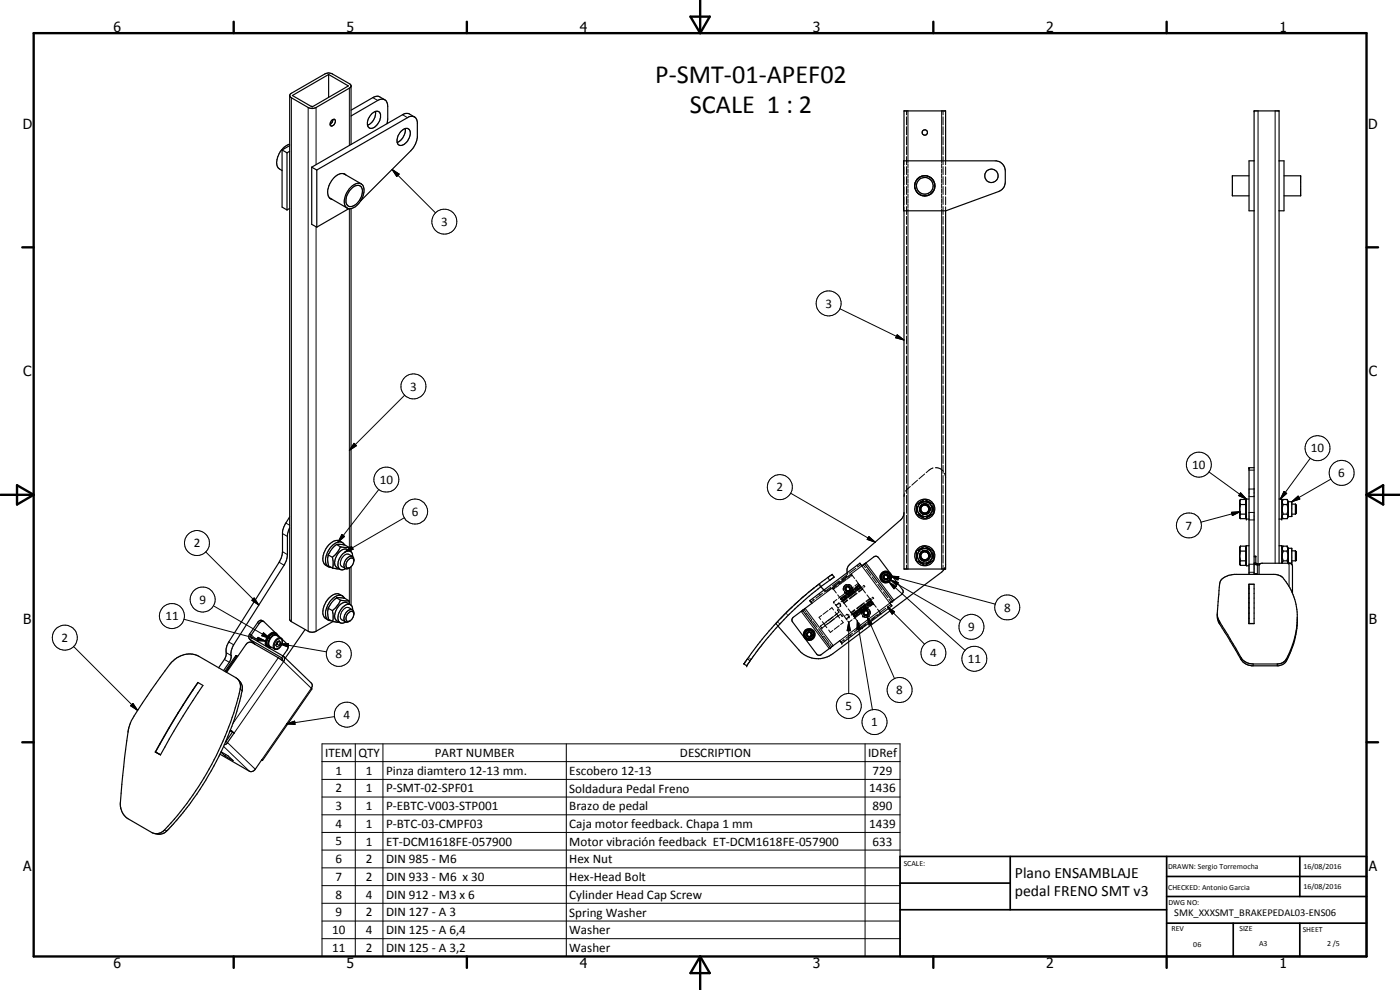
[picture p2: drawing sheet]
<svg xmlns="http://www.w3.org/2000/svg" width="420mm" height="297mm" viewBox="0 0 420 297" stroke-linecap="round" stroke-linejoin="round" font-family="sans-serif">
<g fill="none" stroke="#000" stroke-width=".35">
<path d="M87.7 28.7l10.9-6.3 6 3.4-10.9 6.3zM93.4 31.9l.4 .1M98.6 22.4v6.8M99.6 36.1l.3-.2a.69 .69 0 0 1 .8 .4 .69 .69 0 0 1-.3 .8l-.8 .7-.5-.2v-.8zM99.9 35.9l-.2 .8-.6 .6M105.4 25.9l-.3 .4-10.2 6a2.49 2.49 0 0 1-2.4 0l-5.3-3.1-.3-.5M111.7 34a1.38 1.38 0 0 1 1.4-.7 1.38 1.38 0 0 1 1.1 1 3.8 3.8 0 0 1-3 4.2 1.53 1.53 0 0 1-.9-2.1l.6-1.5zM112.7 33.4a4.1 4.1 0 0 1-2.4 4.2M115.5 29.9l-2-1-.9 .1-7.2 4.1M115.5 29.9l-.8-.2-1 .3-8.3 4.8M115.5 29.9a2.22 2.22 0 0 1 .9 2v3.8l-.3 1.4M120.3 39.4a1.54 1.54 0 0 1 2.7-.2 3.8 3.8 0 0 1-2.9 4.4 1.61 1.61 0 0 1-.8-2.5z"/>
<path d="M121.6 38.6a4.2 4.2 0 0 1-2.4 4.1M124.2 35l-1.6 .1-27.5 15.9M84.7 45l1.4 .8M84.7 45v17.1l1.4 .9M86.1 45.8v17.2M86.9 43.7l-2.2 1.3M86.9 45.4l-.8 .4M86.9 43.3a5.7 5.7 0 0 0-3.6 6.8l1.4 1.1M93.5 50.2l27.6-16 .7-.2a3 3 0 0 1 2.6 1.1l.6 .6 .3 .9v4.7a7.1 7.1 0 0 1-2 3.9l-15.1 15.1M93.5 50.2l1.6 .8M93.5 50.2v17.1l1.6 .9M95.1 51v17.2"/>
<path d="M98.9 59.4l5.3 3M103.1 52.1l5.3 3.1M103.8 52.5a2.62 2.62 0 0 0-3.7 1 5.4 5.4 0 0 0-1.4 5.6l.9 .7M104.8 56.6a2.94 2.94 0 0 1 3.6-1.4 3.2 3.2 0 0 1 .5 3.9 5.4 5.4 0 0 1-4.1 3.6 2.15 2.15 0 0 1-1.4-3.1l.6-1.8zM105.3 56.8a2.19 2.19 0 0 1 3.1-.8 4.5 4.5 0 0 1-3.6 6 2.41 2.41 0 0 1-.5-3.7zM105.4 43.3l-.1-17.8-5.5-3.3a2.22 2.22 0 0 0-2.4 0l-10.2 5.9-.3 .5v157.4l.5 .5 5.3 3 .8 .2 1.1-.2 5.3-3M271.2 48.3h27.9a3.1 3.1 0 0 1 2.6 3v3.4a2.99 2.99 0 0 1-1.9 2.7l-15.9 5.8h-12.7zM271.3 48.3v-15h12.5v15M276.6 52.9l1.3-.2 1.5 .7M276.6 52.9a3 3 0 0 0-2.1 3.1 3 3 0 0 0 2.5 2.8M276.6 52.9a3 3 0 0 0-2.1 3 3 3 0 0 0 2.5 2.8M277.1 52.8l-.5 .1"/>
<path d="M277.4 52.7a2.82 2.82 0 0 1 3 2.1M279.7 57.9l-1.1 .6-1.6 .2M279.7 53.6l.7 1.1M279.7 57.9l-1.4 .8-1.3 .1M280.4 56.8l-.7 1.1M280.4 54.8l.1 .4M280.4 54.7l.1 1.3-.1 .8M280.6 55.5l-.2 1.3M374.9 52.7h-5v6.1h5M376.4 48.3h-1.5v14.9h1.5M383.9 48.3h1.4v14.9h-1.4M385.3 52.7h5v6.1h-5"/>
<path d="M86.9 62.5l-.8 .5M104.7 62.6l-9.6 5.6M105.4 62.6v103M271.3 63.2v107.5h12.5v-107.5M86.9 158.4l-.6 1.7v6.3l-.6 2.4-15.6 24.7a5.3 5.3 0 0 0-.7 3.7l-.6 1.5-1.7 2.5M86.9 155.1l-1.4 2.2-.6 1.6-.1 6.6-.2 1.2-.6 1.6-15.3 24.3a5.7 5.7 0 0 0-.9 4l-.5 1.3-1.7 2.5M271.3 153.8l-.3 1.2-.7 1-15.3 13.3-.8 1.3v1.2M275 151.4l2.5-1.5 2.5 1.4 .1 2.8-1.6 1a1.43 1.43 0 0 1-2.2-.2l-1.2-.6zM372.1 150.8l.2 .6M372.1 153.2l.2 1.1M372.1 155.1l.2 .5M372.3 154.3h1.5"/>
<path d="M372.3 149.9l-.2 .3v5l.2 .4M372.3 151.4l-.2 1M372.3 154.3l-.2 .5M372.3 149.9l-.2 .5M372.3 149.9h1.5v5.7h-1.5M372.3 151.4h1.5M373.8 150.6h.2M373.8 154.9h.2M374.9 149.7h-.9v6h.9M376.4 140.3h-1.5v32M383.9 149.7h.8v6h-.8M384.7 155l.3 .6"/>
<path d="M385.1 154.3h1.2M385.1 149.9h1.2M385.1 151.4h1.2M385.1 155.6h1.2M385.1 154.3l-.3 .5 .3 .8M385.1 149.9l-.3 .6 .3 .9M385.1 151.4l-.3 1 .3 1.9M385.1 149.9l-.4 .6M386.3 154.3l.2 .5-.2 .8M386.3 149.9l.2 .6-.2 .9M386.3 151.4l.2 1-.2 1.9M386.3 149.9l.4 .6"/>
<path d="M386.7 150.5h1v4.5h-1M386.7 150.5v4.5M386.7 155l-.4 .6M387.7 151.3h1.1M387.7 154.3h1.1M388.8 151.3v3M388.8 151.3l.3 .3v2.4l-.3 .3M98.5 166.5l-.2 1.5 .3 1.8 1.2 .7M98.5 166.5l1.3 .7M99.8 167.2l.2 1.4-.2 1.9M99.8 170.5l2 .2M101 163.4a8.1 8.1 0 0 0-2.5 3.1"/>
<path d="M101 163.4l2.5 .1 1.2 .7M101 163.4l1.2 .7M101 179.4a8.1 8.1 0 0 0-2.5 3.1M101 179.4l2.5 .1 1.2 .7M101 179.4l1.2 .7M102.2 164.1l2.5 .1M102.2 164.1a8.1 8.1 0 0 1-2.4 3.1M102.6 170l1.1 .6M102.8 162.8a2.82 2.82 0 0 0-4.3 .9 4.6 4.6 0 0 0-1 5.7l1 .7M102.8 178.8a2.82 2.82 0 0 0-4.3 .9 4.6 4.6 0 0 0-1 5.7l1 .7M102.8 162.8a2.91 2.91 0 0 0-3.5 1.4 5.1 5.1 0 0 0-1.2 5.5l.7 .5 .6 .1M102.8 178.8a2.91 2.91 0 0 0-3.5 1.4 5.1 5.1 0 0 0-1.2 5.5l.7 .5 .6 .1"/>
<path d="M102.8 162.8l.6 .7M102.8 178.8l.6 .7M103.7 170.6l-.9 .4-.7-.1M104.7 166.3l1 .6M104.7 164.2l.2 1.1M105.2 165.4a2.56 2.56 0 0 0-3 1.6 2.73 2.73 0 0 0-.1 3.9M105.2 165.4l.5 .6 .1 1M105.2 165.4l-1-.5a2.73 2.73 0 0 0-3.2 2 2.55 2.55 0 0 0 .1 3.4l1 .5M105.4 170.1v11.5M105.7 166.9a2.48 2.48 0 0 0-2.1 3.7l.6 .1 .8-.4M105.7 166.9a2.31 2.31 0 0 1-.6 3.4M106.2 168a.8 .8 0 0 0-.7-.6 .8 .8 0 0 0-.8 .5 1.59 1.59 0 0 0-.3 2.6l.7-.2"/>
<path d="M246.4 176l.9 1M246.4 176l-2.7 2.1a99.1 99.1 0 0 0-13.9 14l-5.7 7.7-.8-.6M246.4 176l3.9-2.9-.5-.8-.5 .4a100.4 100.4 0 0 0-19.9 18.2l-6.1 8.3M259.5 169.2l8.4 11.2M265.5 172.5h.7l.4 .6-.4 .6-.7 .1-.4-.7zM267.2 173.4h.2M267.4 173.2v.2M267.4 173.2l-.2 .1M267.4 173.2a1.55 1.55 0 0 0-2-1.6 1.55 1.55 0 0 0-.7 2.5 1.55 1.55 0 0 0 2.6-.4l.1-.3M275 165.4l1.8-1.1a.79 .79 0 0 1 1.4 0l1.8 1 .1 2.8-2.5 1.5-2.5-1.3zM283.4 170.7l-.8 1-32.6 24.4a7.5 7.5 0 0 1-10.2-1l-6.3-7.3M372.1 164.8l.2 .6"/>
<path d="M372.1 167.2l.2 1.1M372.3 163.9l-.2 .4v4.9l.2 .4M372.3 163.9h1.5v5.7h-1.5l-.2-.5M372.3 168.3h1.5M372.3 165.4l-.2 1.1M372.3 168.3l-.2 .5M372.3 163.9l-.2 .6M372.3 165.4h1.5M373.8 164.6h.2M373.8 168.9h.2M374.8 175.3h1.6v11.8h-1.6zM374.8 176.1h.1"/>
<path d="M374.9 163.7h-.9v6.1h.9M376.4 166.9h.5l.1 2.2 1.1 .1M376.4 169l.5 .4 1 .1M376.5 172.3h.8M377.9 169.5v2.8M378.1 169.2l-.2 .3M383.9 169v-135.7h-7.5v139M383.9 163.7h.8v5.3M385 163.9h1.3M385 163.9l-.3 .6M385.1 168.3h1.2M385.1 165.4h1.2"/>
<path d="M385.1 163.9l-.3 .6 .3 .9M385.1 165.4l-.3 1.1 .3 1.8M385.1 168.3l-.3 .7M386.3 163.9l.2 .6-.2 .9M386.3 165.4l.2 1.1-.2 1.8M386.3 168.3l.2 .7M386.3 163.9l.4 .6M386.7 164.5h1v4.5h-9l-.6 .2M386.7 164.5v4.5M387.1 169l.7 .4 .1 .4v8.1M387.7 165.3h1.1M387.7 168.3h1.1"/>
<path d="M388.8 165.3v3M388.8 165.3l.3 .3v2.3l-.3 .4M51.5 198.7a6.9 6.9 0 0 1 8.1-1.8l11.7 6.8a3.2 3.2 0 0 1 .8 3 93.2 93.2 0 0 1-16 34.4l-2.8 3.5-4 4.4a3.2 3.2 0 0 1-3.7 .8l-7.2-4.1a5.3 5.3 0 0 1-2.3-5l1.3-13.2 1-8 .7-2.6a142.5 142.5 0 0 1 12.4-18.2zM71.3 197l-.5-.3-3.3 4.7M75 191.8l9.5 5.6 .3 .4-.1 .4M75 191.8l1.5 1.5M79.1 186.4l-.8-.3-.8 .5-2.7 3.9-.2 .5 .4 .8M79.1 186.4h-.6l-.7 .7-2.4 3.4-.1 .3 .1 .5 9.5 5.5M79.1 186.4l3.6 3.5M80.9 194.2l.2 .1M81.1 194.3h.5M81.1 194.3h-.6"/>
<path d="M82.7 189.9a2.94 2.94 0 0 0-2.8 2.9l.1 .9 .2 .4M82.7 189.9l.6 .7M82.8 190a1.81 1.81 0 0 0-2.6 1.1 2.65 2.65 0 0 0-.2 2.8M83.1 190.4a2 2 0 0 0-2.8 1.5 1.46 1.46 0 0 0 .6 2.3M83.1 190.4a2.64 2.64 0 0 0-2.4 3.7l.2 .1M83.1 190.4l.4 .5M83.2 190.4l1 1M83.2 193.3l-.4 .2M83.2 193.3l.7 .4M83.5 192.4l-.3 .9M83.6 192.4l.6 .3M84.2 192.7l-.3-.4-.8 .4-.3 .9 .3 .5 .8-.4"/>
<path d="M84.2 192.7l-.3 1M84.3 191.4l-1.3-.8a2.31 2.31 0 0 0-2.1 3.2l1.5 .9a1.94 1.94 0 0 0 2.2-1.5v-1.5M84.3 191.4l.3 .3M84.6 198.1l-9-5.3-.9-.1-.9 .7-5.8 8.3M84.6 191.7l1.7 1.7a1.39 1.39 0 0 1-.2 1.7l-1.2 1.7M84.9 196.8l.2 .1M85.1 196.9l8.3 8 .3 .6-.3 1 .2 .3-14.9 21.3M85.1 196.9l.3 1.1-.3 .5-.5-.4M91.6 188.9l-6 8.5M98.5 182.5l-.2 1.5 .3 1.8 1.2 .7M98.5 182.5l1.3 .7M99.8 183.2l.2 1.4-.2 1.9"/>
<path d="M99.8 186.5l2 .2M102.2 180.1l2.5 .1M102.2 180.1a8.1 8.1 0 0 1-2.4 3.1M104.7 182.3l1 .6M104.7 180.2l.2 1.1M105.2 181.4a2.56 2.56 0 0 0-3 1.6 2.73 2.73 0 0 0-.1 3.9l.7 .1 .9-.4-1.1-.6M105.2 181.4l.5 .6 .1 1M105.2 181.4l-1-.5a2.92 2.92 0 0 0-3.4 2.4 2.28 2.28 0 0 0 1.3 3.5M105.7 182.9a2.31 2.31 0 0 1-.6 3.4M105.7 182.9a2.48 2.48 0 0 0-2.1 3.7l.6 .1 .8-.4M106.2 184a.8 .8 0 0 0-.7-.6 .8 .8 0 0 0-.8 .5 1.59 1.59 0 0 0-.3 2.6l.7-.2M223.3 199.2h.1"/>
<path d="M240.8 183.1h.1M240.9 183.1l8.3 11.3M242.5 189.8l.7-.1 .4 .7-.4 .6h-.7l-.4-.6zM244.2 190.7h.2M244.3 190.5h.1M249.2 194.3v.1M267.6 181.8h.1M267.7 181.8l-15.1 11.2-.6-.8-2.8 2.1M267.8 180.4l-.8 .6 .6 .8M267.8 180.4h.1M267.9 180.4l2.8-2.1a.98 .98 0 0 0 .3-1.2l-7.4-9.8-.7-.4-.7 .2-3.6 2.7-.5-.8-15.1 11.2 .7 .8-5.6 4.2-.4 .6v.6l7.5 10 .6 .2h.5l2.9-2.2M365.3 184.7l.5 1.5 6.6 11.1a4.3 4.3 0 0 0 3.7 1.9h7.2a3.1 3.1 0 0 0 2.7-1.4 27.2 27.2 0 0 0 3.3-11"/>
<path d="M374.9 187.1h1.5M389.3 186a24.7 24.7 0 0 1-1.9 9.4 7.6 7.6 0 0 1-2.6 4l-1.1 .4-8.4-.1a3.9 3.9 0 0 1-2.9-1.8l-3.9-6.8a17.7 17.7 0 0 1-3-5.1l-.2-2.1 .7-8.8a2.5 2.5 0 0 1 1.6-2l1.1-.5 1.8-.3h12.1a4 4 0 0 1 3.3 2.2 18.6 18.6 0 0 1 3.4 12.4M59.4 204.8a260.9 260.9 0 0 0-12.7 20.8M59.4 204.8l1.5 .9a231.2 231.2 0 0 0-12.7 20.8M59.4 204.8l-8.8 13.7M69.1 219.2l.7 .5M69.1 219.1l1.2 .9M69.2 219.2l-.3 .4M69.8 219.7l.5 .3M69.8 219.7l-2.2 3M70.3 220l-2.2 3-.8 .5M71.4 203.8a3.5 3.5 0 0 1 1.1 4.3 89.4 89.4 0 0 1-22.6 41.4 3.2 3.2 0 0 1-3.5 .6"/>
<path d="M46.6 225.6l.2 .1-.1-.1M46.6 225.6l1.6 .9M46.7 225.6l1.5 .9M49.3 220.9l-2.7 4.7M66 226.3l9 5.2a1.42 1.42 0 0 0 1.6-.7l2-2.8 .1 .1M66.3 225.6l2.2 1.2 1.5 1.4-2.5-1.4M66.3 225.7l1.2 1.1M67.8 226.4l-.3 .4M78.5 228.1l.2 .1"/>
<circle cx="277.5" cy="39.8" r=".81"/>
<circle cx="277.5" cy="55.8" r="2.49"/>
<circle cx="297.5" cy="52.7" r="2.01"/>
<circle cx="277.5" cy="152.7" r="1.21"/>
<circle cx="277.5" cy="152.7" r="1.49"/>
<circle cx="277.5" cy="152.8" r="2.22"/>
<circle cx="277.6" cy="152.8" r="3"/>
<circle cx="265.9" cy="173.1" r="1.38"/>
<circle cx="265.9" cy="173.1" r="1.76"/>
<circle cx="277.5" cy="166.7" r="3"/>
<circle cx="277.5" cy="166.7" r="2.22"/>
<circle cx="277.5" cy="166.7" r="1.49"/>
<circle cx="277.5" cy="166.8" r="1.2"/>
<circle cx="242.9" cy="190.4" r="1.55"/>
<circle cx="242.9" cy="190.4" r="1.73"/>
<circle cx="242.9" cy="190.4" r="1.37"/>
</g>
<g fill="#000">
<circle cx="376.4" cy="33.3" r=".18"/>
<circle cx="372.1" cy="155.2" r=".18"/>
<circle cx="374" cy="155.7" r=".18"/>
<circle cx="374.9" cy="140.3" r=".18"/>
<circle cx="384.7" cy="155.7" r=".18"/>
<circle cx="386.7" cy="150.5" r=".18"/>
<circle cx="387.7" cy="150.5" r=".18"/>
<circle cx="249.8" cy="172.3" r=".18"/>
<circle cx="372.1" cy="164.3" r=".18"/>
<circle cx="372.3" cy="163.9" r=".18"/>
<circle cx="386.3" cy="163.9" r=".18"/>
<circle cx="386.7" cy="169" r=".18"/>
<circle cx="387.7" cy="169" r=".18"/>
<circle cx="388.8" cy="165.3" r=".18"/>
<circle cx="389.1" cy="167.9" r=".18"/>
<circle cx="224.1" cy="199.8" r=".18"/>
<circle cx="240.9" cy="183.1" r=".18"/>
<circle cx="249.2" cy="194.4" r=".18"/>
<circle cx="252.6" cy="193" r=".18"/>
<circle cx="267.9" cy="180.4" r=".18"/>
</g>
<g fill="none" stroke="#000" stroke-width=".3">
<path d="M87.4 29.3v157.2M92.5 32.3v157.1M94.9 32.3v17.1M104.8 26.5v17.1M111.9 29.3l1.5 .8M120.8 34.4l1.5 .9M272.1 33.3v1.2M272.1 35.1v2.4M272.1 38v2.4M272.5 33.3v15.6M282.6 33.3v15.6M283 33.3v1.2"/>
<path d="M283 35.1v2.4M283 38v2.4M377.6 33.3v135.9M382.7 33.3v135.7M117.7 50.8l2.1 1.4-.7 .8zM117.7 50.8l13 13.1M271.3 48.3v1.1M271.3 50v2.5M271.3 53v2.5M271.3 56v2.5M271.3 59.1v2.4M272.1 41v2.4"/>
<path d="M272.1 44v2.4M272.1 47v2.4M272.1 50v2.4M272.1 53v2.4M272.1 56v2.3M272.1 59v2.3M272.5 49.1v1.2M272.5 50.7v1.2M272.5 52.2v1.1M272.5 53.6v1.3M272.5 55.2v1.1M272.5 56.6v1.2"/>
<path d="M272.5 58.2v1.2M272.5 59.6v1.3M282.6 49.1v1.2M282.6 50.7v1.2M282.6 52.2v1.1M282.6 53.6v1.3M282.6 55.2v1.1M282.6 56.6v1.2M282.6 58.2v1.2M282.6 59.6v1.3M283 41v2.4M283 44v2.4"/>
<path d="M283 47v2.4M283 50v2.4M283 53v2.4M283 56v2.3M283 59v2.3M283.8 48.3v1.1M283.8 50v2.5M283.8 53v2.5M283.8 56v2.5M283.8 59.1v2.4M94.9 68v121.4M104.8 62.7v102.3"/>
<path d="M271.3 62.1v1.1M272.1 62v2.3M272.1 64.9v2.4M272.1 67.9v2.4M272.1 70.9v2.4M272.1 73.9v2.4M272.1 76.9v2.4M272.1 79.9v2.4M272.5 61.1v1.3M272.5 62.7v108M282.6 61.1v1.3M282.6 62.7v108"/>
<path d="M283 62v2.3M283 64.9v2.4M283 67.9v2.4M283 70.9v2.4M283 73.9v2.4M283 76.9v2.4M283 79.9v2.4M283.8 62.1v1.1M252 92.6l19.3 9.4M272.1 82.8v2.5M272.1 85.9v2.4M272.1 88.9v2.3"/>
<path d="M272.1 91.8v2.4M272.1 94.8v2.4M272.1 97.8v2.4M283 82.8v2.5M283 85.9v2.4M283 88.9v2.3M283 91.8v2.4M283 94.8v2.4M283 97.8v2.4M121.4 118.6l-16.6 16.5M269.3 100.5l2 1.5-2.5-.7zM272.1 100.8v2.4"/>
<path d="M272.1 103.8v2.4M272.1 106.8v2.4M272.1 109.8v2.4M272.1 112.8v2.3M272.1 115.7v2.5M272.1 118.7v2.5M283 100.8v2.4M283 103.8v2.4M283 106.8v2.4M283 109.8v2.4M283 112.8v2.3M283 115.7v2.5"/>
<path d="M283 118.7v2.5M106.2 133l.8 .7-2.2 1.4zM272.1 121.7v2.4M272.1 124.7v2.4M272.1 127.7v2.4M272.1 130.7v2.4M272.1 133.7v2.4M272.1 136.7v2.4M272.1 139.7v2.3M283 121.7v2.4M283 124.7v2.4M283 127.7v2.4"/>
<path d="M283 130.7v2.4M283 133.7v2.4M283 136.7v2.4M283 139.7v2.3M393.2 137.5l-9 12.2M85.8 156.9l1.1 .7M113.7 146.9l-12.2 15.7M121.3 155.4l-17.7 10.2M237.3 148l25.4 14.7M271.4 148.1l-.1 .9M272.1 142.7v2.3M272.1 145.7v2.3"/>
<path d="M272.1 148.6v2.4M272.1 151.6v2.4M272.1 154.6v2.4M272.1 157.6v2.4M273.2 146l-1.4 1.4M275.2 151.9l-.2 .9 .2 .9M275.4 144.1l-1.8 1.5M275.6 153.7l.7 .8 1 .4M275.7 154.4l1.4 .8M275.9 152.9l.3 .9 .8 .5M275.9 152.4v.5M276 152.9v.4"/>
<path d="M276 151.2l-.6 1.1v.9M276.1 152.3a1.48 1.48 0 0 0 1.2 1.9M276.3 152.4h.1M276.3 152.4a1.36 1.36 0 0 0 1 1.7M276.4 153.8l1 .6M276.4 153.1v.1M276.5 150.9h.1M276.5 151.9h.1M276.8 151.3l-.6 .5M276.8 151.3l-.7 .7-.1 .6M277.1 150.3l-1.5 .9M277.2 151.2l-.4 .1"/>
<path d="M277.3 151.6a1.18 1.18 0 0 0-.9 1.5M277.5 142.2l-1.7 1.5M277.8 151.6a1.21 1.21 0 0 1 .9 1.4M277.8 151.2h.1M277.9 150.3l.9 .2 .6 .6M277.9 151.2l-1.1 .1M277.9 151.2l.6 .2M277.9 151.2a1.53 1.53 0 0 1 1.1 2M278.5 153.5a1.19 1.19 0 0 1-1.9 .1M278.5 151.8h.1M278.5 150.8l-1-.2-1 .3M278.5 150.8h.1"/>
<path d="M278.5 151.8a1.34 1.34 0 0 0-2 .1M278.6 151.7a1.49 1.49 0 0 0-2.2 .1M278.7 153v.1M278.8 153.8l-.6 .4-.9 .1M278.8 152.3h.1M278.8 152.3v1.1l-.9 .7M279 151.1l.5 .7 .2 1.3M279 152.3a1.56 1.56 0 0 1-1.1 1.9M279 152.1a1.66 1.66 0 0 1-.9 2.2M279.5 154.3l-.7 .6-.8 .3M279.6 153.6l-.7 .8-1 .5M279.9 151.8l.2 .9-.2 .8"/>
<path d="M280 140.4l-2.1 1.4M280.7 140.3l1.1 .2 1.3 .9M283 142.7v2.3M283 145.7v2.3M283 148.6v2.4M283 151.6v2.4M283 154.6v2.4M283 157.6v2.4M283.5 142l.3 1.3M362.8 141.6l11.2 8.1M369.6 153.7l2.5-.2-2.2 1.2zM372.1 153.5l-11.7 3.2"/>
<path d="M372.3 147.9l1.7 1.8-2.2-1zM374.9 156h1.5M374.9 153.8h1.5M374.9 149h1.5M374.9 146.7h1.5M374.9 141.1h1.5M385.3 147.4l.9 .6-2 1.7zM387.7 150.5l1.9-1.7 .5 .9zM399.4 143.8l-11.7 6.7M61.8 165.6l15.9 15.9M76.3 179.4l1.4 2.1-2.1-1.4zM83.8 168.7l1.4 .9"/>
<path d="M84.8 165.5l1.5 .9M84.8 160.1l1.5 .9M102.6 160.4l.8 .6-1.9 1.6zM103.6 165.6l1.9-1.6 .5 .8zM104.7 166.3a2.36 2.36 0 0 0-2.6 2.6l.1 .6 .4 .5M104.8 170.4v10.6M242.1 178.2l-1.8 1.5M243.9 179.6l.1 .1M244 179.9l.2 .1M244.3 176.4l-1.8 1.4M244.4 179.9l-1 .7M245.7 175.3l.2 .3"/>
<path d="M245.7 175.3l-.9 .7M245.9 178.1v.2M245.9 175.1l.2 .3M246.1 175.8l.2 .3M246.1 178.4l.1 .1M246.2 175.8l.2 .2M246.3 175.7l.2 .2M246.8 178l-2 1.5M247.3 177l.2 .1M247.6 177.2l.4 .2M248.4 173.3l.6 .8M249.4 176.1l-2.1 1.5"/>
<path d="M249.5 176.4l-1.3 1M249.8 176.4h.1M250.1 176.7h.1M250.1 176.7v.1M250.1 176.8l.9 1.1M250.6 176.4l-.5 .4M251.1 175.8l-1.1 .7-.2-.1M251.2 179.9l-1.1 .7M251.4 178.5l.9 1.1M251.7 175.6l-.9 .7M251.9 174.2l-2.1 1.6M252.1 174.4l-2.1 1.7"/>
<path d="M252.3 179.6h.1M252.3 179.6l.1 .1M252.7 179.3l-.4 .3M252.8 174.8l-.9 .6M252.8 179.5l-.4 .2M252.9 179.6l-.4 .3M253 179.6l-.5 .4-.1-.3M253.1 179.8l-.5 .3M253.2 180l-.4 .3M253.3 176.9v.1M253.4 178.7l-1.1 .9M253.4 177.2l.4 .6 .5 .1"/>
<path d="M253.4 177.6h.1M253.4 177.6l.8 .5 .8-.2M253.5 178.9l-1.1 .8M253.6 175.8l-.3 1.1M253.6 178l-2 1.5M253.7 177a.78 .78 0 0 1 .5-1 .78 .78 0 0 1 1 .5 .78 .78 0 0 1-.6 1M253.7 177l.2 .3M253.7 176.4h.1M253.7 177l.4 .3M253.8 176.1h.1M253.8 176.5v.4M253.8 178.5l-.9 .6"/>
<path d="M253.9 176.5v.5M253.9 177.9h.1M253.9 173.7l-2.2 1.6M253.9 179.5l-1.1 .8M253.9 177l.4 .3h.5l.1-.2M253.9 177.4l.4 .1M253.9 173.9l-.8 .7M253.9 177l.8 .2M253.9 177.1l.2 .2M253.9 178.6l-.8 .6M254 172.8h.1M254 172.8l-1.4 1.2"/>
<path d="M254 178.7l-.9 .7M254.1 177.3h.2M254.1 176.2l-.2 .3M254.1 179.7l-1.2 .8M254.1 177.3l.2 .1M254.1 178.8l-.9 .7M254.2 175.3h.1M254.2 175.3a1.37 1.37 0 0 0-1.1 1.9M254.2 178.9l-.9 .7M254.2 175.9l-.4 .2M254.2 177.7l-.3 .2M254.2 171.8v.5"/>
<path d="M254.3 177.4h.4M254.3 172.4l-1.9 1.5M254.3 175.9l.7 .2M254.3 179.1l-.9 .7M254.3 176.1l-.4 .2M254.4 175.9a.76 .76 0 0 0-.8 1.1M254.5 179.3l-.9 .7M254.5 176.1l.4 .2M254.6 175.9l.3 .1M254.6 176.1h.1M254.6 176.1l-.5 .1M254.7 175.3h.1"/>
<path d="M254.7 175.3a1.42 1.42 0 0 1 1.1 1.8M254.8 176.2l.2 .3M254.9 177l-.2 .3M254.9 177.1l.3-.2-.5 .5M255 177l-.6 .5M255 177.6l-.9 .7M255 177.9h.1M255 176.5l-.1 .5M255 176.1h.1M255 175.6h-1.2M255 177.8l-.3 .3M255 177.8v.1"/>
<path d="M255 176.4l.2 .3-.2 .3M255 177.7l-.8 .7M255.1 173.1l-.9 .7M255.1 177.8h-.1M255.2 177.9l-.9 .7M255.2 176.4l.1 .2a.83 .83 0 0 1-.4 .8 .83 .83 0 0 1-1-.1M255.2 178l-.9 .6M255.3 175.8l.4 .8M255.3 177.5l-.7 .4M255.3 177.6v.1M255.3 178.1l-.8 .7M255.4 172.2l.2 .1"/>
<path d="M255.5 177.6h.1M255.5 178.3l-1 .6M255.5 177.6l-.5 .3M255.5 177.6h-.2M255.6 177.2l-.3 .3M255.6 178.4l-.9 .7M255.6 172.4l-1.1 .8M255.6 172.5h.1M255.6 172.5l.1 .1M255.7 176.6l-.1 .3M255.7 176.6l-.3 .1M255.7 177.3l-.4 .2"/>
<path d="M255.7 172.6l.8 1M255.7 172.6l-.4 .3M255.7 176.5v.1M255.7 176.5h.1M255.8 176.5h.1M256.1 176.1l-2 1.6M256.1 176.8l-.9 .7M256.1 176.7l-2.2 1.6M256.2 176.9l-.9 .7M256.3 177l-.9 .7M256.3 176.8l-2.2 1.7M256.3 177.1l-.9 .7"/>
<path d="M256.4 177.3l-.8 .6M256.7 177.4l-4.3 3.2M256.7 177.6l-.9 .7M256.9 170.5l-2.1 1.5M256.9 174l.7 1M256.9 177.6l-2.3 1.6M257.1 177.9l-2.2 1.7M257.2 178.1l-2.2 1.6M257.2 175.9l-.9 .7M257.2 169.6l.1 .1M257.3 176.1l-.9 .6M257.4 176.8l1-.7-1.2 .9"/>
<path d="M257.4 176.2l-.9 .7M257.5 169.8v.2M257.5 176.3l-.9 .7M257.5 175.9l.5-.3-1.1 .8M257.6 175h.1M257.6 175l.1 .2M257.6 175l-1 .8M257.6 176.4l-.9 .7M257.7 176.6l-2.8 2.1M257.8 175.3l.1 .1M257.8 175.4l-1.1 .8M257.8 176.7l-.9 .7"/>
<path d="M257.9 175.4l.3 .5M257.9 175.4l-.4 .4M258.1 175.7l-.5 .3M258.1 175.8l-.4 .3M258.2 175.9l-.4 .4M258.3 169.4l-1 .7M258.3 176.1l-.4 .3M258.5 176.3l.3 .4M258.5 176.3l-.4 .3M258.5 176.3l-1.1 .9M258.8 176.1l-.3 .2M258.8 176.7l.1 .1"/>
<path d="M258.8 176.7l-1.1 .8M258.9 176.8l.8 1.1M258.9 176.8l-1.1 .8M259 169.5l.7 .8M259 176.4l-.3 .2M259.4 175.8l-.4 .1M259.4 175.9l-.1 .3M259.9 168.9l8.4 11.2M260 170.8l1.4 1.8M260.2 178.5l.8 1.1M260.8 161l1.9 1.7-2.4-.9zM261 179.6l-1.1 .8"/>
<path d="M261 179.6h.1M261.1 179.7h.1M261.1 179.7l.3 .4M261.1 179.7l-1.1 .9M261.4 179.6l-.3 .2M261.7 179.9l-.3 .2M261.7 173.1l1.4 1.8M262 179.3l-.3 .1M262.1 179.4l-.2 .3M263.4 175.3l1.3 1.8M265.1 172.9a.8 .8 0 0 0 .4 .8 .8 .8 0 0 0 .9 0M265.1 177.5l1.3 1.8"/>
<path d="M265.1 173.5l.3 .3M265.1 172.9h.1M265.2 172.6h.1M265.2 172.6a.8 .8 0 0 1 1.1-.2 .8 .8 0 0 1 .3 1M265.5 172.6l-.3 .4 .3 .6M265.5 173.6h.7M265.5 172.6l-.3 .5 .3 .6M265.8 172.3h.1M265.8 172.3a.81 .81 0 0 0-.8 .8 .81 .81 0 0 0 .7 .8M266 172.6h.1M266 172.6h-.5M266.2 172.6l.2 .7"/>
<path d="M266.2 173.6l-.5 .1M266.3 172.4l.4 .6M266.3 172.6l-.6-.2-.6 .5M266.4 173.7l-.4 .2M266.4 173.8l-.6 .2M266.4 172.6h.1M266.4 173.3l-.2 .3M266.5 173.1h.1M266.5 173.1l-.1 .2M266.6 173.4l-.2 .3M266.6 172.8v.1M266.6 173.4l-.1 .2"/>
<path d="M266.6 173.4h.1M266.6 173.4h.3M266.6 173.4l-.2 .4M266.7 173v.3M266.7 173.2h.2M266.7 173h.2M266.7 173.3h.2M266.8 174.6l2.2 1.3-.7 .8zM266.8 179.8l.7 .9M266.9 174.7h.1M267 173.4h.2M267 173.3h.2"/>
<path d="M267.2 174l2.4 .8-.5 .9zM267.2 173.2h.2M267.2 173h.2M267.2 174l.2 .1M267.2 174l.1 .2M267.2 172.8l2.5 .2-.2 1zM267.2 175.2l1.1 1.5 .7-.8h-.2M267.2 172.8l31.5 8.5M267.7 175.5l21.9 19.7M267.8 174.2l1.8 .6-.4 .6M268.3 174.7l20 11.5M269.1 175.7h.1"/>
<path d="M269.1 175.6v.1M272.1 160.6v2.4M272.1 163.6v2.4M272.1 166.5v2.5M272.1 169.5v1.2M275.2 165.9l-.2 .9 .2 .8M275.6 167.7l1 1 .7 .2M275.7 168.4l.6 .6 .8 .2M275.9 166.4l.1 .9M276 167.2l.2 .6 .8 .5M276 165.2l-.6 1.1v.9M276.1 166.3a1.45 1.45 0 0 0 1.2 1.9"/>
<path d="M276.3 166.4h.1M276.3 166.4a1.36 1.36 0 0 0 1 1.7M276.4 167.9l.6 .4M276.4 167.1v.1M276.5 165.9h.1M276.5 165.5l-.3 .3M276.5 165.5l-.5 1M277 168.3l.4 .1M277.1 165.2l-.6 .3M277.1 165.2l1.2 .1M277.1 165.2h.1M277.1 164.3l-1.5 .9"/>
<path d="M277.3 165.6a1.18 1.18 0 0 0-.9 1.5M277.8 165.5a1.26 1.26 0 0 1 .9 1.6M277.8 165.2l.4 .1M277.9 164.3l.9 .2 .6 .6M278.2 165.3a1.54 1.54 0 0 1 .8 1.9M278.3 165.3l.3 .2M278.5 167.6l-.9 .4-1-.4M278.5 164.8h.1M278.5 165.8h.1M278.5 164.8l-1-.2-1 .3M278.5 165.8l-.4-.3-.9-.1-.7 .5M278.6 165.7a1.44 1.44 0 0 0-2.2 .1"/>
<path d="M278.8 167.8l-.9 .5h-.9M278.8 166.3h.1M278.8 166.3a1.32 1.32 0 0 1-.9 1.8M279 165.1l.6 1.1 .1 .9M279 166.2a1.53 1.53 0 0 1-1.1 2M279 166.1a1.63 1.63 0 0 1-.9 2.2M279.5 168.3l-.7 .6-.8 .3M279.6 167.6l-.7 .8-1 .5M279.9 165.9l.2 .8-.2 .9M283 160.6v2.4M283 163.6v2.4M283 166.5v2.5"/>
<path d="M283 169.5v1.2M283.6 170.3l-.2 .4M283.8 169.2l-.1 .6M374.9 169.3h1.5M374.9 171.7h1.5M374.9 175.3h1.5M376.4 167.1h.5M376.4 168.9h.5M376.9 172.2v.1M377.3 169.2v3.1M386.9 169v6.9M22.1 194l19.2 19.1"/>
<path d="M55.2 185.8l24.5 6.6M64.1 181.8l16.9 9.8M67.3 197.9l1.5 .8M67.9 195.8l1.5 .9M68.7 192.6l1.4 .9M71.1 196.8l-3.3 4.8M74.9 190.2l2.6 2.3M75.5 191.4l-.4 .5 1.5 1.5M77.3 186.8l.5 .3M77.4 191.2l2.3 1.2-2.5-.2zM79.1 189.9l1.9 1.7-2.4-.8zM83 192.2a.89 .89 0 0 1 1.2-.6 .89 .89 0 0 1 .5 1.2 1.71 1.71 0 0 1-2.2 1.8 2.05 2.05 0 0 1 .5-2.4z"/>
<path d="M83.5 197.4l-13.6 19.7M84 193.2l2.6-.1-.2 1zM84 193.2l14 2.4M84.3 191.4a2.26 2.26 0 0 0-2.2 3.1l.3 .2M84.9 196.8l-.4 .6 .2 .1M104.7 182.3a2.36 2.36 0 0 0-2.6 2.6l.1 .6 .4 .5M224.3 197.7l.8 .6M224.6 197.3l.3 .2M225.1 197.7l.3 .2M233.3 186.6l.3 .2M233.5 187.7l-.3-.1 .3 .2M233.6 186.2l-.8 .9 .2 .2-.2-.2"/>
<path d="M233.8 187l.2 .2M235.7 184.1l-1.7 1.7M235.8 183.9l.2 .3M236.3 184.4l.2 .3M237.7 182.1l-1.7 1.6M239.9 180.1l-1.7 1.6M240.4 183.4l8.5 11.2M241.2 182.8l.7 .9M241.6 182.5l8.5 11.2M241.9 184.2l-.1 .1M242.1 190.7l.2 .3M242.1 190.2v.5"/>
<path d="M242.1 190.2h.1M242.1 184l-.1 .1M242.3 189.9h.1M242.3 190.6l.2 .3M242.3 190.2v.4M242.3 184.2l1.3 1.8M242.3 191l.4 .2M242.3 191.1h.1M242.5 190.9l.4 .1M242.8 189.5a.85 .85 0 0 0-.8 .6 .85 .85 0 0 0 .3 1M243 189.8h-.4l-.3 .4M243 191.1h.2"/>
<path d="M243.2 189.9l.3 .5-.1 .3M243.2 191.2h-.3M243.2 189.7l-.6-.1-.3 .3M243.2 189.7l.5 .6M243.3 189.7h.1M243.4 190.8l-.5 .2-.4-.1M243.4 189.8h.1M243.4 186.2l-.2 .2M243.4 190.5v.3M243.5 190.1h.1M243.5 190.8l-.3 .3M243.5 190.1a.74 .74 0 0 0-.7-.5 .74 .74 0 0 0-.7 .6"/>
<path d="M243.6 190.6a.75 .75 0 0 1-.7 .5 .75 .75 0 0 1-.8-.5M243.6 190.1l.1 .3M243.7 186.1h-.2M243.7 181l14.9-11.2 8.4 11.2-15 11.2M243.7 190.4l-.2 .4M243.7 190.6v.1M243.7 190.7h.1M243.7 190.7l-.2 .2M243.7 190.3v.2M243.7 190.5h.1M243.7 190.4h.2M243.7 190.3h.2"/>
<path d="M243.7 190.5h.2M243.9 186.4l1.4 1.8M244 190.7h.2M244 190.5h.3M244.2 190.4h.2M244.2 190.3h.2M245.6 188.6l1.4 1.9M246.5 188.3l.2 .2M246.6 184.7l-.8 .5 .5 .6M246.7 188.5h.1M246.8 186.5l.5 .7M247 191.1h-.2"/>
<path d="M247.1 190.9l.2-.1 1.4 1.9M247.3 187.2l.1 .1M247.3 187l-1.1 .9 .2 .2M247.5 187.5l.1 .2M247.6 187.7l.5 .6M247.8 187.6l-1.1 .9M248.1 186.6l-.8 .6M248.4 187.1l-.8 .6M248.5 193l-.1 .1M248.5 183.2l-1.5 1.2M248.7 189l.5 .7 .8-.6M248.7 192.8l-.1 .1"/>
<path d="M248.9 182.9l.8-.6 .4 .7M249 193.1l.6 1M250 185.2l-1.6 1.1M250.1 180.6h.1M250.1 185l-2.2 1.6M250.1 180.6l.3 .4M250.3 185.6l-1.5 1.2M250.6 185.5l-2.2 1.7M250.6 183.6l.5 .7M250.6 181.3l.3 .4M250.9 181.7l.6 .8M251.1 184.3l-.8 .5"/>
<path d="M251.1 184.3l.1 .1M251.2 181.4l-.3 .2M251.3 183h.1M251.4 184.6l.1 .2M251.4 183l.4 .7-1.1 .8M251.5 184.8l-.8 .5M251.5 184.8l.5 .7M251.5 182.9l-.2 .1M251.7 181l.2 .3M251.7 181l.2 .1M251.7 181l-.3 .2M251.7 182.8h-.1"/>
<path d="M251.8 182.2l-.3 .2M251.8 182.9l1.3 1.6M251.9 187.7l-1.6 1.1M251.9 180.9l-1 .8M252 181.1l.3 .3M252.1 181.6l.2 .2M252.3 181.7l-.3 .3M252.5 186.1l.6 .7-.8 .6M252.9 184.8l-.2 .1-.4-.6-1.1 .8M253.1 192l.2 .2M253.1 184.6l-.1 .1M253.2 180.8l.1 .2"/>
<path d="M253.3 184.9l.6 .8M253.3 180.1l-.4 .3 .3 .4M253.3 181l.9 1.1M253.4 192.3v.1M253.4 191.9l-1 .8M253.6 184.7l-.2 .2M253.9 185.7l.3 .4M254.2 184.3l.2 .3M254.2 184.3l.2 .1M254.2 184.3l-.3 .2M254.3 185.5l-.3 .3M254.3 180l-1.1 .8"/>
<path d="M254.4 180.1l-1.1 .9M254.5 186.4l.2 .3M254.5 184.4l.3 .4M254.5 182.7l.9 1.1M254.6 184.9l.2 .3M254.7 186.7l.5 2.5h-1zM254.7 186.7h.1M254.7 186.7v21.4M254.8 185.2h.1M254.8 185v.2M254.8 185.2l-.3 .1M254.9 185l-1 .7"/>
<path d="M255.2 190.5l.1 .2M255.3 190.8l.2 .1M255.4 183.8h.1M255.5 183.9l.3 .5 .4-.4M255.5 183.9h.1M255.7 186l-1 .7M255.9 190l-2 1.5M256.1 184.7l.4-.4-.4 .4M256.1 184.8l.2 .2M256.3 185l.1 .2M256.4 184.1l-.5 .4M256.4 185.2l.9 1.1"/>
<path d="M256.5 182.9l-1.1 .9M256.6 183.1l-1.1 .8M256.6 184.5l-.4 .3M256.7 184.6l-.5 .3M256.9 183.4l-1.2 .9M256.9 184.9l-.5 .3M257 183.6l-1.1 .8M257.3 186.3l.9 2.4-1 .2zM257.3 186.3l4.5 26.6M257.4 183.1l-.9 .7M257.4 183l-2 1.6M257.4 184.1l-1.1 .9"/>
<path d="M257.5 183.3l-.9 .7M257.6 184.4l-1.2 .8M257.6 183.5l-.9 .6M257.6 183.5l-.9 .7M257.7 186.9l.9 1.2M257.8 183.7l-.9 .6M257.8 183.8l-.9 .6M258 184l-.9 .7M258.2 184.1l-2 1.5M258.3 188.1l-1.9 1.5M258.5 183.8h.1M258.5 182.3l-.9 .7"/>
<path d="M258.6 182.5l-.9 .6M258.6 183.8h.1M258.6 188.1h.1M258.6 184.1h.1M258.7 182.6l-.9 .7M258.8 182.7l-.9 .6M258.8 184.4l.4 .6 .5 .1M258.8 183h.1M258.8 183l-.3 .5v.8M258.9 188.4h.1M258.9 184.8h.1M258.9 182.8l-.9 .7"/>
<path d="M258.9 182.9l-.9 .7M259 183l-.4 .6v.5M259 184v.1M259 182.9l-.2 .1M259 183.9l.5 .8M259.1 183.6l-.1 .3M259.1 183.6v.1M259.2 184.1l.3 .4M259.2 183.2l-.9 .7M259.2 183.3l-.6 .5M259.2 183.9l.2 .4 .5 .2M259.2 183.3v.1"/>
<path d="M259.2 183.7v.2M259.2 183.3l.6-.2 .6 .2M259.2 183.7v.4M259.3 182.7h.1M259.3 180.8l-2.2 1.7M259.4 183.5l-.2 .2M259.4 184.6l.1 .1M259.4 184.3l.1 .2M259.4 181l-2.2 1.7M259.5 184.7h.2M259.5 184.5l.2 .1M259.5 184.5h.2"/>
<path d="M259.5 182.5h.1M259.5 182.5l-.7 .5M259.6 181.5l-.9 .7M259.7 183.3l-.5 .6M259.7 183.3h.3M259.7 181.3l-2.3 1.7M259.7 183.3l-.3 .2M259.7 181.7l-.8 .6M259.8 187.4l-1.1 .8 .2 .2M259.8 181.5l-2.2 1.7M259.9 184.5l.4-.3zM259.9 181.2l-2 1.5"/>
<path d="M259.9 181.8l-.9 .7 .9-.6M259.9 183.1l-.5 .2-.3 .3M260 183.3l.3 .2M260 182l-.9 .7M260 184.6l-.1 .1M260 182.1l-.8 .7 .1-.1M260 182.7l-.5 .4M260.1 182.7l-.9 .1M260.1 182.7l.3 .1M260.1 182.5h.1M260.1 183.2l.5 .4M260.1 182.5a1.36 1.36 0 0 1 1 1.8"/>
<path d="M260.1 182.6h.1M260.2 182.5h.1M260.2 183.4l.2 .3M260.2 182.5l-.2 .2M260.3 185l1.4 2.1-.9 .4zM260.3 182.1l-2.3 1.7M260.3 185l-.3 .1M260.3 182.4l-.9 .6M260.3 185l8.2 18.6M260.3 183.2a.87 .87 0 0 0-.9 0 .87 .87 0 0 0-.4 .8M260.4 182.2l-2.3 1.7M260.4 184.1l-.2 .4h-.2"/>
<path d="M260.4 183.7v.4M260.5 183.9l-.1 .2M260.6 183.6h.1M260.6 184.1l-.6 .5M260.6 183.6v.1M260.6 184.1l-.6 .6M260.6 183.6l.1 .2M260.6 183.7a.79 .79 0 0 1-.6 1l-.3-.1M260.6 183.9v.2M260.7 182.3l-2 1.5M260.7 183l.4 1.1M260.7 180.6l-.9 .7"/>
<path d="M260.8 186.3l-1.9 1.4M260.8 180.8l-.8 .7M260.9 184.8h.1M260.9 184.8a1.38 1.38 0 0 1-2 0M260.9 184.4l-.6 .6M261 181l-.9 .7M261.1 184.1h.1M261.1 181.1l-.9 .7M261.2 181.2l-.9 .7M261.4 180.1l-1.1 .8M261.4 180.1l-1 .7M261.4 180.1l-.5 .4"/>
<path d="M261.4 181.5l-.9 .7M261.5 180.3l-.4 .3M261.5 180.3l-1.1 .8M261.7 180.5l-.5 .3M261.7 180.6l.4 .4M261.8 180.6l-.5 .4M261.8 180.7l-.4 .4M261.9 180.8l-1.1 .9M262.1 181v.1M262.1 181l-1.2 .9M262.1 181l-.5 .4M262.2 181.1h.1"/>
<path d="M262.2 181.1l-1 .8M262.2 181.1l.8 1.1M262.6 185.3l-2.2 1.6M263.3 184.4l-1.9 1.5M263.3 182.8l.9 1.1M264.3 184l-1.1 .8M264.4 184.1v.1M265.8 182.5l-1.9 1.5M266.3 182.2l2.2 1.4-.8 .7zM266.3 182.2l11.2 11.1M266.6 182v.1M266.8 182.2l.1 .2"/>
<path d="M267.4 181.4l-1.1 .7M366 186.6v.6M372.4 197.3v.6M376.1 199.2v.6M383.3 199.2v.6M386.1 197.7v.6M39.2 211.8l.7-.7 1.4 2zM70.3 220l14.8-21.5 8.3 8-14.8 21.5M72.1 206.7l.6 .6M86 217.2l2.4-.8 .1 .9zM100.4 215l-14.4 2.2M46.8 225.7l1.4 .8"/>
<path d="M67.1 223.9l7.7 7.5M67.8 222.5l8.8 8.3M96.6 223.2h173.5v63.8h-173.5zM96.6 228.5h173.5M96.6 233.8h173.5M96.6 239.1h173.5M106.6 223.2v63.8M114.9 223.2v63.8M170 223.2v63.8M259.6 223.2v63.8M49.3 249l.9 .2M96.6 244.5h173.5"/>
<path d="M96.6 249.8h173.5M96.6 255.1h173.5M96.6 260.4h173.5M96.6 265.7h173.5M96.6 271h173.5M96.6 276.4h173.5M96.6 281.6h173.5"/>
<circle cx="133.4" cy="66.5" r="3.7"/>
<circle cx="248.7" cy="91" r="3.8"/>
<circle cx="124.1" cy="115.9" r="3.8"/>
<circle cx="359.8" cy="139.4" r="3.8"/>
<circle cx="395.4" cy="134.5" r="3.8"/>
<circle cx="116" cy="143.9" r="3.7"/>
<circle cx="124.6" cy="153.5" r="3.7"/>
<circle cx="234" cy="146.2" r="3.8"/>
<circle cx="356.8" cy="157.7" r="3.7"/>
<circle cx="402.6" cy="141.9" r="3.7"/>
<circle cx="59.1" cy="162.9" r="3.8"/>
<circle cx="60.8" cy="179.9" r="3.7"/>
<circle cx="265.8" cy="173.1" r="1.23"/>
<circle cx="19.4" cy="191.3" r="3.8"/>
<circle cx="51.6" cy="184.8" r="3.7"/>
<circle cx="101.7" cy="196.2" r="3.7"/>
<circle cx="242.8" cy="190.4" r="1.23"/>
<circle cx="280.1" cy="195.9" r="3.7"/>
<circle cx="291.5" cy="188.1" r="3.8"/>
<circle cx="292.4" cy="197.6" r="3.8"/>
<circle cx="302.3" cy="182.3" r="3.7"/>
<circle cx="104.1" cy="214.4" r="3.8"/>
<circle cx="254.7" cy="211.8" r="3.8"/>
<circle cx="262.5" cy="216.7" r="3.8"/>
<circle cx="270" cy="207" r="3.8"/>
</g>
<g fill="none" stroke="#000" stroke-width=".71">
<path d="M10.1 9.9h400v277.1h-400zM70.1 6.5v3.4M140.1 6.5v3.4M207.2 5h5.8l-2.9 4.9zM210.1 0v9.9M280.1 6.5v3.4M350.1 6.5v3.4M6.7 74.2h3.4M410.1 74.2h3.5M.1 148.5h10M5.1 145.6l5 2.9-5 2.9zM410.1 148.5h10"/>
<path d="M410.1 148.5l5-2.9v5.8zM6.7 222.7h3.4M410.1 222.7h3.5M70.1 287v3.4M140.1 287v3.4M210.1 287v10M210.1 287l2.9 5h-5.8zM280.1 287v3.4M350.1 287v3.4"/>
</g>
<path d="M270.1 257h140v30h-140zM303.2 257v16M350.1 257v30M390.1 257v12M270.1 265h33.1M270.1 273h80M350.1 277h60M350.1 269h60M350.1 263h60M370.1 277v10M390.1 277v10" fill="none" stroke="#000" stroke-width=".51"/>
<g fill="#000">
<path d="M117.7 50.8l2.1 1.4-.7 .8zM269.3 100.5l2 1.5-2.5-.7zM106.2 133l.8 .7-2.2 1.4zM369.6 153.7l2.5-.2-2.2 1.2zM372.3 147.9l1.7 1.8-2.2-1zM385.3 147.4l.9 .6-2 1.7zM387.7 150.5l1.9-1.7 .5 .9zM102.6 160.4l.8 .6-1.9 1.6zM103.6 165.6l1.9-1.6 .5 .8zM260.8 161l1.9 1.7-2.4-.9zM266.8 174.6l2.2 1.3-.7 .8zM267.2 174l2.4 .8-.5 .9z"/>
<path d="M267.2 172.8l2.5 .2-.2 1zM76.3 179.4l1.4 2.1-2.1-1.4zM77.4 191.2l2.3 1.2-2.5-.2zM79.1 189.9l1.9 1.7-2.4-.8zM84 193.2l2.6-.1-.2 1zM254.7 186.7l.5 2.5h-1zM257.3 186.3l.9 2.4-1 .2zM260.3 185l1.4 2.1-.9 .4zM266.3 182.2l2.2 1.4-.8 .7zM39.2 211.8l.7-.7 1.4 2zM86 217.2l2.4-.8 .1 .9z"/>
</g>
<g font-size="7.9">
<text x="196.6" y="24.8">P-SMT-01-APEF02</text>
<text x="207" y="33.8">SCALE 1 : 2</text>
</g>
<g font-size="4.7">
<text x="304.6" y="263.5">Plano ENSAMBLAJE</text>
<text x="304.6" y="268.9">pedal FRENO SMT v3</text>
</g>
<g font-size="4.2">
<text x="34" y="9.6">6</text>
<text x="104" y="9.6">5</text>
<text x="174" y="9.6">4</text>
<text x="244" y="9.6">3</text>
<text x="314" y="9.6">2</text>
<text x="384" y="9.6">1</text>
<text x="6.8" y="38.7">D</text>
<text x="410.6" y="38.7">D</text>
<text x="7" y="112.9">C</text>
<text x="410.8" y="112.9">C</text>
<text x="7" y="187.1">B</text>
<text x="410.8" y="187.1">B</text>
<text x="7" y="261.4">A</text>
<text x="410.8" y="261.4">A</text>
<text x="34" y="290.4">6</text>
<text x="104" y="290.4">5</text>
<text x="174" y="290.4">4</text>
<text x="244" y="290.4">3</text>
<text x="314" y="290.4">2</text>
<text x="384" y="290.4">1</text>
</g>
<g font-size="3.9">
<text x="132.4" y="67.8">3</text>
<text x="247.7" y="92.3">3</text>
<text x="123.1" y="117.2">3</text>
<text x="393.4" y="135.8">10</text>
<text x="357.8" y="140.7">10</text>
<text x="401.6" y="143.2">6</text>
<text x="114" y="145.2">10</text>
<text x="233" y="147.4">2</text>
<text x="123.6" y="154.8">6</text>
<text x="355.8" y="158.9">7</text>
<text x="58.2" y="164.2">2</text>
<text x="59.8" y="181.1">9</text>
<text x="301.3" y="183.5">8</text>
<text x="49.6" y="186.1">11</text>
<text x="290.5" y="189.4">9</text>
<text x="18.5" y="192.6">2</text>
<text x="100.7" y="197.5">8</text>
<text x="279.1" y="197.2">4</text>
<text x="290.4" y="198.9">11</text>
<text x="269" y="208.3">8</text>
<text x="103.1" y="215.7">4</text>
<text x="253.7" y="213.1">5</text>
<text x="261.4" y="217.9">1</text>
<text x="97.6" y="227.1">ITEM</text>
<text x="107.6" y="227.1">QTY</text>
<text x="130.5" y="227.1">PART NUMBER</text>
<text x="204" y="227.1">DESCRIPTION</text>
<text x="260.5" y="227.2">IDRef</text>
<text x="100.7" y="232.5">1</text>
<text x="109.8" y="232.5">1</text>
<text x="115.9" y="232.5">Pinza diamtero 12-13 mm.</text>
<text x="170.8" y="232.5">Escobero 12-13</text>
<text x="261.9" y="232.5">729</text>
<text x="100.7" y="237.7">2</text>
<text x="109.8" y="237.7">1</text>
<text x="115.9" y="237.7">P-SMT-02-SPF01</text>
<text x="170.8" y="237.8">Soldadura Pedal Freno</text>
<text x="260.9" y="237.7">1436</text>
<text x="100.7" y="243.1">3</text>
<text x="109.8" y="243.1">1</text>
<text x="115.9" y="243.1">P-EBTC-V003-STP001</text>
<text x="170.8" y="243.2">Brazo de pedal</text>
<text x="261.9" y="243.1">890</text>
<text x="100.7" y="248.4">4</text>
<text x="109.8" y="248.4">1</text>
<text x="115.9" y="248.4">P-BTC-03-CMPF03</text>
<text x="170.8" y="248.5">Caja motor feedback. Chapa 1 mm</text>
<text x="260.9" y="248.4">1439</text>
<text x="100.7" y="253.7">5</text>
<text x="109.8" y="253.7">1</text>
<text x="115.9" y="253.7">ET-DCM1618FE-057900</text>
<text x="170.8" y="253.8">Motor vibración feedback ET-DCM1618FE-057900</text>
<text x="261.9" y="253.7">633</text>
<text x="100.7" y="259">6</text>
<text x="109.8" y="259">2</text>
<text x="115.9" y="259">DIN 985 - M6</text>
<text x="170.8" y="259">Hex Nut</text>
<text x="100.7" y="264.3">7</text>
<text x="100.7" y="269.7">8</text>
<text x="109.8" y="264.3">2</text>
<text x="109.8" y="269.6">4</text>
<text x="115.9" y="264.3">DIN 933 - M6 x 30</text>
<text x="115.9" y="269.7">DIN 912 - M3 x 6</text>
<text x="170.8" y="264.4">Hex-Head Bolt</text>
<text x="170.8" y="269.7">Cylinder Head Cap Screw</text>
<text x="100.7" y="275">9</text>
<text x="109.8" y="275">2</text>
<text x="115.9" y="275">DIN 127 - A 3</text>
<text x="170.8" y="275">Spring Washer</text>
<text x="99.7" y="280.3">10</text>
<text x="109.8" y="280.3">4</text>
<text x="115.9" y="280.3">DIN 125 - A 6,4</text>
<text x="170.8" y="280.3">Washer</text>
<text x="99.7" y="285.6">11</text>
<text x="109.8" y="285.6">2</text>
<text x="115.9" y="285.6">DIN 125 - A 3,2</text>
<text x="170.8" y="285.7">Washer</text>
</g>
<text font-size="3.1" x="352.4" y="275">SMK_XXXSMT_BRAKEPEDAL03-ENS06</text>
<g font-size="2.4">
<text x="271.2" y="259.7">SCALE:</text>
<text x="350.6" y="260.8">DRAWN: Sergio Torremocha</text>
<text x="391.2" y="260.6">16/08/2016</text>
<text x="350.6" y="267">CHECKED: Antonio Garcia</text>
<text x="391.2" y="266.7">16/08/2016</text>
<text x="350.6" y="271.4">DWG NO:</text>
<text x="351.6" y="279.3">REV</text>
<text x="372" y="279.4">SIZE</text>
<text x="391" y="279.6">SHEET</text>
<text x="358.1" y="284.1">06</text>
<text x="377.9" y="283.8">A3</text>
<text x="398.3" y="283.8">2 /5</text>
</g>
</svg>
